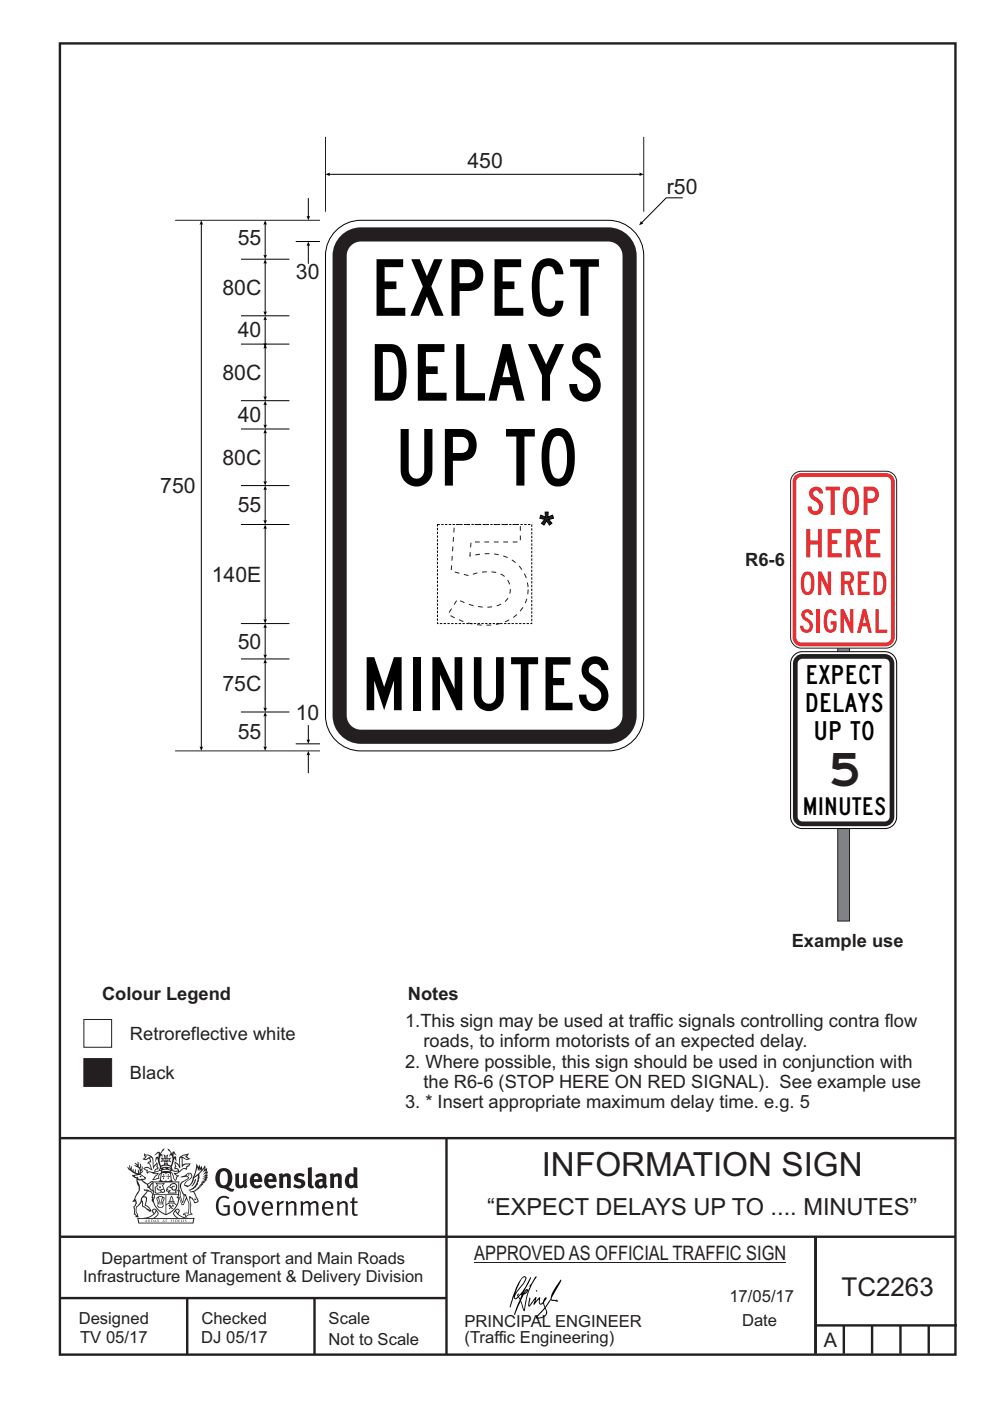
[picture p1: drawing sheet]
<svg xmlns="http://www.w3.org/2000/svg" width="210mm" height="297mm" viewBox="0 0 210 297" stroke-linecap="round" stroke-linejoin="round" font-family="sans-serif">
<g fill="none" stroke="#231f20" stroke-width=".51">
<path d="M12.7 9.2h190v278h-190zM12.7 241.3h189.9M94.7 241.4v45.8M12.7 275.2h82M12.7 262.2h190.1M39.7 275.2v12M66.7 275.2v12M173 262.2v24.8M173 281h30M179 281v6M185 281v6M191 281v6"/>
<path d="M197 281v6"/>
</g>
<path d="M100.6 267.7h66.2" fill="none" stroke="#231f20" stroke-width=".21"/>
<g fill="#231f20">
<path d="M47 248.5a2.55 2.55 0 0 0 0 2.7l.3 .1a.81 .81 0 0 0 1-.9v-.6a1.04 1.04 0 0 0-1.1-1.5zM46.3 248.1a1.82 1.82 0 0 1 2.1-.2 1.82 1.82 0 0 1 .9 1.9 2.29 2.29 0 0 1-.8 1.9l.7 .3h.5l-.2 .6a2.87 2.87 0 0 1-2-.7 2.12 2.12 0 0 1-1.7-3.1z" fill-rule="evenodd"/>
<path d="M49.9 248.9l.8-.2v2a.46 .46 0 0 0 .2 .6 .46 .46 0 0 0 .7-.2v-2.2l.7-.2v2.4l.2 .5-.6 .4-.2-.3a1.02 1.02 0 0 1-1.2 .2 1.02 1.02 0 0 1-.6-1.1z" fill-rule="evenodd"/>
<path d="M54 249.5l-.1 .5h.9a.49 .49 0 0 0-.2-.6 .49 .49 0 0 0-.6 .1zM53.4 249.2a1.34 1.34 0 0 1 1.6-.3 1.34 1.34 0 0 1 .6 1.5v.2h-1.7a.77 .77 0 0 0 .5 .8 .77 .77 0 0 0 .9-.3l.3 .4a1.59 1.59 0 0 1-2.1 .2 1.59 1.59 0 0 1-.4-2z" fill-rule="evenodd"/>
<path d="M57 249.5l-.1 .5h.9a.49 .49 0 0 0-.2-.6 .49 .49 0 0 0-.6 .1zM56.4 249.2a1.34 1.34 0 0 1 1.6-.3 1.34 1.34 0 0 1 .7 1.5v.2h-1.8a.77 .77 0 0 0 .5 .8 .77 .77 0 0 0 .9-.3l.3 .4a1.59 1.59 0 0 1-2 .2 1.59 1.59 0 0 1-.5-2z" fill-rule="evenodd"/>
<path d="M59.1 248.9l.8-.2 .1 .4a.95 .95 0 0 1 1-.3 .95 .95 0 0 1 .7 .8v2.3h-.8v-2.3a.46 .46 0 0 0-.8 .1v2.2h-.9z" fill-rule="evenodd"/>
<path d="M62.5 249.1a1.75 1.75 0 0 1 2.1-.1l-.2 .5-.6-.2a.43 .43 0 0 0-.6 .3l.4 .3a1.04 1.04 0 0 1 1.2 1.2 1.04 1.04 0 0 1-1.4 .9l-1.2-.4 .3-.6 1 .4 .4-.4a.88 .88 0 0 0-1-.5l-.4-.2-.1-.4z" fill-rule="evenodd"/>
<path d="M65.3 247.6l.8-.2 .1 3.8 .2 .2 .2 .5a.88 .88 0 0 1-1-.1 .88 .88 0 0 1-.3-1z" fill-rule="evenodd"/>
<path d="M67.8 250.6a.43 .43 0 0 0-.1 .7 .43 .43 0 0 0 .7-.1v-.7zM66.8 249.2a1.7 1.7 0 0 1 2.4 .1v1.8l.3 .4-.4 .5-.5-.3a1.03 1.03 0 0 1-1.7-.2 1.03 1.03 0 0 1 .8-1.5h.7v-.4a.8 .8 0 0 0-1.2 .1z" fill-rule="evenodd"/>
<path d="M69.9 248.9l.8-.2 .1 .4a.95 .95 0 0 1 1-.3 .95 .95 0 0 1 .7 .8v2.3h-.8v-2.3a.46 .46 0 0 0-.8 .1v2.2h-.8z" fill-rule="evenodd"/>
<path d="M74.3 249.5a1.48 1.48 0 0 0 0 1.7l.4 .1 .3-.2v-1.5l-.3-.2zM75 247.4l.8 .2 .1 4.3h-.7l-.1-.2a1.26 1.26 0 0 1-1.4 0 1.26 1.26 0 0 1-.6-1.3 1.29 1.29 0 0 1 .5-1.3 1.29 1.29 0 0 1 1.4-.2z" fill-rule="evenodd"/>
<path d="M46.4 253.9a1.72 1.72 0 0 1 2.2 0l-.2 .3a1.24 1.24 0 0 0-1.4-.1 1.24 1.24 0 0 0-.7 1.3 1.49 1.49 0 0 0 1.3 2l.7-.2v-1.3h-.9l-.1-.4h1.4v2a1.93 1.93 0 0 1-2.2-.1 1.93 1.93 0 0 1-.7-2.2l.2-.7z" fill-rule="evenodd"/>
<path d="M50.3 255.2a1.65 1.65 0 0 0 .3 2.2 .99 .99 0 0 0 1-1.5 .78 .78 0 0 0-.4-.8 .78 .78 0 0 0-.9 .1zM50 254.9a1.33 1.33 0 0 1 1.6-.1 1.33 1.33 0 0 1 .5 1.5 1.31 1.31 0 0 1-1.3 1.5 1.31 1.31 0 0 1-1.3-1.6l.1-.5z" fill-rule="evenodd"/>
<path d="M52.5 254.7l.4-.1 .9 2.6 .8-2.5h.5l-1.1 3h-.5z" fill-rule="evenodd"/>
<path d="M56.2 255.2l-.2 .7h1.4a.7 .7 0 0 0-.3-.8 .7 .7 0 0 0-.9 .1zM55.9 255a1.22 1.22 0 0 1 1.5-.2 1.22 1.22 0 0 1 .5 1.5h-1.9a.93 .93 0 0 0 .5 1 .93 .93 0 0 0 1.2-.2l.1 .3a1.43 1.43 0 0 1-1.7 .1 1.43 1.43 0 0 1-.6-1.7z" fill-rule="evenodd"/>
<path d="M58.7 254.8l.4-.2 .1 .5 .4-.3 .6-.2-.2 .6a.66 .66 0 0 0-.8 .6v1.9h-.4z" fill-rule="evenodd"/>
<path d="M60.6 254.8l.4-.2 .1 .5a.94 .94 0 0 1 1-.4 .94 .94 0 0 1 .8 .7v2.3h-.5l-.1-2.5a.81 .81 0 0 0-1.2 .3v2.2h-.4z" fill-rule="evenodd"/>
<path d="M63.7 254.7l.5-.1 .1 .5 .4-.3a.78 .78 0 0 1 1.1 .3 .9 .9 0 0 1 1-.5 .9 .9 0 0 1 .7 .8v2.3h-.4l-.1-2.5a.67 .67 0 0 0-1.1 .3v2.2h-.5v-2.4l-.4-.2-.7 .4v2.2h-.5z" fill-rule="evenodd"/>
<path d="M69 255.2l-.2 .7h1.4a.7 .7 0 0 0-.3-.8 .7 .7 0 0 0-.9 .1zM68.7 255a1.22 1.22 0 0 1 1.5-.2 1.22 1.22 0 0 1 .5 1.5h-1.9a.93 .93 0 0 0 .5 1 .93 .93 0 0 0 1.2-.2l.1 .3a1.44 1.44 0 0 1-1.7 .1 1.44 1.44 0 0 1-.6-1.7z" fill-rule="evenodd"/>
<path d="M71.4 254.8l.5-.2 .1 .5a.94 .94 0 0 1 1-.4 .94 .94 0 0 1 .7 .7v2.3h-.4l-.1-2.5a.81 .81 0 0 0-1.2 .3v2.2h-.5z" fill-rule="evenodd"/>
<path d="M74.7 254l.5-.2v.9h.7l-.1 .4h-.7l.1 2.2 .1 .1h.5l.1 .3a.75 .75 0 0 1-1.2-.6v-2h-.4v-.4h.4z" fill-rule="evenodd"/>
<path d="M30.8 244.9l1.1 .3-.9 .5h-.4l.5-.5zM31.8 245.5l.2-.1a2.44 2.44 0 0 1 .4 2l.1 .4 .7-1-.1 .6 .3 .3a.57 .57 0 0 0-.6 .8l-1-.2-.5 .2 .1-.5-.7-.2 .6-.2 1 .5 .1-.1-.6-1.3-.2-.1 .5-.1zM30.7 244.5l-.2 .4 .3 .4-.6 .4a1.04 1.04 0 0 0 1.4-.1l.2 .7h-.4l-.2 .4a.94 .94 0 0 1 .9 1.1l-.2-.1a1.16 1.16 0 0 0-1.5-.1l.3 .4 .4 .2 .1 .5 .2 .2v-.2a.94 .94 0 0 1 1.1 .2h.9l-1.2 1.2a1.13 1.13 0 0 0 1.2-.2l.4-.1-.1-.4 .5-.7a.83 .83 0 0 0-.6 1.1l-.3-.1-.7 .3 1.1-1.4-.5 .2-.5-.1 1.3-.5-.2-.2-.8 .4v-.3l.2-.2 .3 .1 .1-.3-.2-.4v-.6l-.2-.3-.6 .9v-.7a1.42 1.42 0 0 0-1.7-1.8z" fill-rule="evenodd"/>
<path d="M38.5 245.3l.5-.3 .7-.1-.6 .3 .8 .5h-.3zM38.3 245.5h.2l.1 2a1.69 1.69 0 0 1 1.5-.7l-.7 .5 .1 .5a1.1 1.1 0 0 0-1.5 .6l-.1-.5-.2-.2h-.5l.2-.4-.2-.7a1.42 1.42 0 0 1 .8 1.1l.2-.1zM37.1 246.2l.1 1-.2 .3v.5l.6-.1 .1 .2a.96 .96 0 0 1-1.1-.1l-.1 .1a1.06 1.06 0 0 0 1.3 .2v.1a.72 .72 0 0 1-1 .2l.3 .5 .6 .3-.4 .1-.1 .7-.3-.4-.3-1.1-.4-.4 .4 .9a1.54 1.54 0 0 0 .6 1.2l.2-.3a.58 .58 0 0 1 .5-.7l.1-.2h-.3l-.4-.3 .9-.5a.93 .93 0 0 1 1.1-.5l.1 .2 .2-.1 .1-.5a.99 .99 0 0 0 .7-.9l-1.3 .1-.4 .3v-1.5l.9 .4 .8-.3h-.3l-.5-.4 .4-.7-.7 .2a1.46 1.46 0 0 0-1.3 2.1v.4l-.2-.4z" fill-rule="evenodd"/>
<path d="M35.6 248.9l.2 .1-.1 .4h.3l-.3 .1v.5l-.1-.6h-.3l.3-.1z" fill-rule="evenodd"/>
<path d="M34.6 248.9l.2 .1-.1 .3 .4 .1h-.4v.6l-.1-.5-.3-.1h.3z" fill-rule="evenodd"/>
<path d="M34.3 248.8a.57 .57 0 0 1 .9 .2 .57 .57 0 0 1 .9-.2l.2 1.4-.2 .1a.57 .57 0 0 1-.9-.1 .69 .69 0 0 1-1.1 0zM34.2 248.1l-.3 2.1-.2 .4h2.9l-.1-.4-.3-2.1h-.2v.3l-.8-.1-.9 .1 .1-.3z" fill-rule="evenodd"/>
<path d="M34.2 252.4a.3 .3 0 0 0 .6 0 .3 .3 0 0 0-.6 0zM33.3 251l.3 .3-.3 .3a.79 .79 0 0 0 0 1.3l.8-.2-.1-.3a.55 .55 0 0 1-.7-.6h.1l.1 .3 .4 .1 .8-.2-.4-.7 .4-.3-.7 .1zM33 250.7l1.1 .2 .9-.2-.4 .7 .4 1.1a.56 .56 0 0 1-.8 .3l-.2 .1a.73 .73 0 0 1-.9 .1 .73 .73 0 0 1-.3-.9v-.4l.5-.4z" fill-rule="evenodd"/>
<path d="M35.6 251.9l.7-.5a.58 .58 0 0 1 1-.1 .58 .58 0 0 1-.5 .9l-.2-.3a.43 .43 0 0 1 .6-.3v-.1a.57 .57 0 0 0-.8 .2l-.2-.1-.3 .2 .4 .1a.55 .55 0 0 0 .9 .5v.5h-1.3l.3-.4-.1-.2-.6 .1 .2-.2-.2-.1zM35.4 251.8l-.1 .2a.39 .39 0 0 0 .2 .7l.3-.1-.2 .5h1.9l-.1-.8a.86 .86 0 0 0-.1-1.4 .86 .86 0 0 0-1.3 .4z" fill-rule="evenodd"/>
<path d="M36 254.8h.8v.2h-.8zM36.4 253.8l.2 .8h-.4zM36.4 253.5l-.3 .5-.1 .6h-.2v.4l-.7 .4 .1 .2a1.48 1.48 0 0 1 2.2 .1l.2-.1-.6-.5v-.5h-.2l-.1-.6z" fill-rule="evenodd"/>
<path d="M35.8 255.4l.3 .1 .2 .3 .3-.2-.2-.2a.38 .38 0 0 1 .4 .5l-.1-.2-.3 .3 .3 .2-.3 .2-.1-.3-.4 .3-.1-.2 .4-.3-.2-.1-.1 .1z" fill-rule="evenodd"/>
<path d="M34.5 254h.2v.2l-.3 .6h-.1zM33.6 255.3h.9v.2a.55 .55 0 0 1-.8 .4v-.2h-.2zM33.4 254h.2l.2 .8h-.2zM33.6 255h.8l.1 .1-.8 .1zM33.8 253.7h.5l-.2 1.1h-.2zM33.3 253.8l-.1 .3 .3 1.2a.48 .48 0 0 0-.1 .5 .48 .48 0 0 0 .4 .3l.6-.1a.49 .49 0 0 0 .2-.7l.3-1.2-.1-.3a1.42 1.42 0 0 0-1.5 0z" fill-rule="evenodd"/>
<path d="M33.6 251.6h.5l.1 .3h-.4z" fill-rule="evenodd"/>
<path d="M41.3 250.1l.3-.2-.2 .9-.6 .7h-.2l.5-.7z" fill-rule="evenodd"/>
<path d="M39.7 249l.3-.2 .5 .2a.88 .88 0 0 1-.6 1.1 1.22 1.22 0 0 0-.8 1.3l.5 .2a.72 .72 0 0 0 .9-.4l.5-.8 .2-.6 .8-.6v.3a2.85 2.85 0 0 1-2 2.8l.1 .1a2.13 2.13 0 0 0 1.9-1.5l-.1-.2a2.01 2.01 0 0 0 .3-1.8l1.2-1.3-.4 1 .7-.5-.7 1 .8-.4-.8 .8 .7-.1-.9 .5 .8-.1-.8 .4h.7l-.8 .3 .3 .2h-.4l.2 .4-.4-.1 .2 .3h-.4l.1 .3h-.1a2.16 2.16 0 0 1-2 1l.1 .2h.4a.76 .76 0 0 1 .7 .7l.5 1.2-.6 .2a1.45 1.45 0 0 0-1.2-1.3l.3 1.8-.1 1.9 .4 .2a1.07 1.07 0 0 0-1.2 .4v-.3l-.5-.2a.87 .87 0 0 1 1-.1l.1-.7a4.4 4.4 0 0 0-.6-3.1l-.1-.3h-.2a2.16 2.16 0 0 1-.7-2.2l.3-.3 1.2-.8a.55 .55 0 0 0-.4-.7zM37.8 252.4a.76 .76 0 0 1 .3 1.1l.6 1.6 .4-1.7 .2 .1a.61 .61 0 0 1-.1 .9l-.3 .9h-.2l-.7-1.6-.3 .1a1.18 1.18 0 0 0 .1-1.4zM41.8 247.5l.2 .8 .3-.6v.6l.3-.5a1.9 1.9 0 0 1-1.1 1.4l-.3 .3zM38.2 249.6l1.4-.1 .2 .1v.3l-.5 .3a1.26 1.26 0 0 0-1 1.9l.2 .7a1.84 1.84 0 0 1 .2 2l-.4-1.3a.96 .96 0 0 0-.4-1.3l-.4 .3a.78 .78 0 0 1-.1 1.3l.2 .2h.4l.4 1.1a.38 .38 0 0 0 .2 .4 .38 .38 0 0 0 .4-.1l.6-1.2a2.94 2.94 0 0 1 .3 2.5v.5l-.8-.1-.3 .4v.2l.4-.1 .1 .4 .2 .1a1.02 1.02 0 0 1 1.3-.5l-.1-.4-.3-.1 .2-1.7-.3-1.4 .1 .1a1.14 1.14 0 0 1 .7 .9 .63 .63 0 0 0 .9-.2 .63 .63 0 0 0-.2-.8l-.6-1.3 .9-.6 .2-.3 .2-.1v-.2h.3l-.1-.3h.4l-.1-.3 .5-.1-.2-.2 .5-.4 .1-.2-.3 .1 .5-.6-.3 .1 .3-.6-.4 .1 .4-.5v-.3l-.3 .2 .1-.6v-.3l-.4 .3-.1-.8-.5 .8-.2-.7-.2 .5-.3-.8-.1 .6-.5-.8-.1 1.4-.7 1.9a1.81 1.81 0 0 1-.9 1.4l-.6-.2a1.75 1.75 0 0 1 1.1-1.2 .75 .75 0 0 0 .1-1.3 .75 .75 0 0 0-1.2 .5z" fill-rule="evenodd"/>
<path d="M41.2 254.2l.3-.1 .1 .3h-.4z" fill-rule="evenodd"/>
<path d="M29.4 258.4h11.6l-.2 .8h-11.3zM31.3 258.2l.5-.1a2.48 2.48 0 0 0 1.4-1.3l.2 .6-.5 .5-.4 .3zM32.5 256.6l.3-.2 .2 .2-.3 .6zM37.2 256.8a2.65 2.65 0 0 0 1.8 1.4h-1.1l-.5-.3-.5-.5zM37.4 256.6l.2-.2 .3 .2-.3 .6zM29.2 258.2l.1 1.2h11.7l.3-1.1-.2-.1a4.1 4.1 0 0 1-3.3-.9l.3-.4-.1-.5a1.06 1.06 0 0 0-1.3 .9l.2 .4 .6 .5h-4.7l.3-.1a.84 .84 0 0 0 .6-.7 .84 .84 0 0 0-.5-.9l-.3-.2-.5 .1-.1 .5 .3 .4a4.2 4.2 0 0 1-3.4 .9z" fill-rule="evenodd"/>
<path d="M31 258.7l.1 .2h-.2zM31 258.6l-.3 .5 .4-.1 .2 .1z" fill-rule="evenodd"/>
<path d="M31.3 258.6h.2v.4a.25 .25 0 0 0 .3-.1 .25 .25 0 0 0-.1-.3h.1a.29 .29 0 0 1 0 .4 .29 .29 0 0 1-.4 0 .29 .29 0 0 1 0-.4z" fill-rule="evenodd"/>
<path d="M32.2 258.6a.22 .22 0 0 1 .3 .2 .22 .22 0 0 1-.3 .2zM32 258.6v.5a.33 .33 0 0 0 .5-.1 .33 .33 0 0 0 0-.4 .33 .33 0 0 0-.5 0z" fill-rule="evenodd"/>
<path d="M32.9 258.7l.1 .2h-.2zM32.9 258.6l-.2 .5 .3-.1 .2 .1z" fill-rule="evenodd"/>
<path d="M33.3 258.6h.2v.2l.3-.2-.2 .2 .2 .3-.3-.2-.1 .2h-.1l.2-.3z" fill-rule="evenodd"/>
<path d="M34.7 258.7l.1 .2h-.2zM34.7 258.6l-.3 .5 .4-.1 .2 .1z" fill-rule="evenodd"/>
<path d="M35 258.6h.4h-.1v.5h-.2l.1-.5z" fill-rule="evenodd"/>
<path d="M36.2 258.6h.3h-.2v.2h.2h-.2l.1 .3h-.2z" fill-rule="evenodd"/>
<path d="M36.7 258.6h.2v.5h-.2z" fill-rule="evenodd"/>
<path d="M37.3 258.6a.22 .22 0 0 1 .3 .2 .22 .22 0 0 1-.3 .2zM37.1 258.6v.5a.33 .33 0 0 0 .5-.1 .33 .33 0 0 0 0-.4 .33 .33 0 0 0-.5 0z" fill-rule="evenodd"/>
<path d="M37.8 258.6h.3h-.1v.2h.1h-.1v.2l.1 .1h-.3z" fill-rule="evenodd"/>
<path d="M38.3 258.6h.3l-.1 .4 .2 .1h-.4z" fill-rule="evenodd"/>
<path d="M38.9 258.6h.2v.5h-.2z" fill-rule="evenodd"/>
<path d="M39.3 258.6h.2l-.2 .1 .2 .2-.1 .2h-.1v-.2l.2 .1z" fill-rule="evenodd"/>
<path d="M34.2 247.4a1.51 1.51 0 0 1 2 .2 2.67 2.67 0 0 0-2.1 0zM35.7 247.6l.4 .2 .1 .2-.4-.1zM34.6 247.7l.4-.1 .2 .2h-.4zM34 247.9l.3 .1-.3 .1zM34.9 246.9l.3-.2 .2 .2zM34.9 245.7h.2v.4h-.2zM35 245.1l.2 .2 .2-.2-.1 .4h-.2zM35.1 246.3h.2l.1 .4-.2-.2-.2 .2zM35.3 245.7h.2v.4h-.2zM34.4 245.7l.3 .1v.2l-.3 .1 .2-.2zM35.7 245.8l.3-.1-.2 .2 .2 .2-.4-.1zM32.7 244.9l1-.5-.1 1-.2-.1-.4 .1-.2 1.1 .5-1 .2 .9a1.84 1.84 0 0 1 .3 1.7l.4 .1a2.48 2.48 0 0 1 2.2 .1l.2-.3-.2-.7 .7-1.7 .4 .6-.2-1-.2-.1-.2 .3v-.9l.6 .4-.6-.7h-.3l-.1 .4-.5-.8-.5-.3 .2 .4 .5 .6-.4 .7 .4-.3a2.06 2.06 0 0 1 0 2.2l-.6-.2-.1-.6 .1-.1 .8 .2-.4-.5 .4-.5-.7 .2-.2-.2 .2-.7-.5 .4-.5-.4 .2 .7-.2 .2-.7-.2 .4 .5-.4 .5 .7-.2 .2 .1-.2 .6-.5 .2a2.02 2.02 0 0 1 0-2.2l.3 .5-.1-.6-.3-.1 .8-1.2-.5 .3-.4 .7-.2-.3a.8 .8 0 0 0-.8 .5z" fill-rule="evenodd"/>
<path d="M29.2 250.1l.3 .2a.61 .61 0 0 1 .8 .3l.3 .2a.8 .8 0 0 1 .6 1l.4 .1 .5 .6a1 1 0 0 1 .5 1l-.1 .7v-.5h-.1a.96 .96 0 0 0-.8-1.3l-.3-.2h-.6l-.1-.1-.2 .1 .2 .3h.5l-1.1 1.4-.2 .9-.4 .6a1.33 1.33 0 0 0-.5 1.8l.2 .5a1.26 1.26 0 0 1-.5-1.4l-.1-.4a1.56 1.56 0 0 0 .4-1.7l-.3 .2 .2-.5a3.2 3.2 0 0 0 .7-3zM30.4 253.9h.4a2.06 2.06 0 0 1-.1 1.6l.7 .5 .4 .5-.6-.2-.8-.6-.1-.9a.51 .51 0 0 1 .1-.9zM28.6 249.3a1.52 1.52 0 0 1 2.1 .6l-1.1 .1-.2-.1-.2-.4-.4 .1zM27.5 247v.8l-.3-.4-.2 .1a3.1 3.1 0 0 0 2 1.5l-1 .1 .5 .6 .5 .1v1.1a1.84 1.84 0 0 1-.2 2.5l-.4 .9-.4 .4 .3 .1 .4-.1 .1 .4-.2 .5-.3 .2 .1 1.8 .2-.1 .2 .6h.2l.4-.1-.1-.5a1.3 1.3 0 0 1-.1-1.6l.8-1.1 .2 1.1 .6 .2 .4 .6 .2-.2 .2 .4 .5-.1a1.85 1.85 0 0 0-1.2-1.3l.1-.3a1.39 1.39 0 0 0 0-1.5h-.5l.5-.6a.66 .66 0 0 1 .9-.4 .66 .66 0 0 1 .3 .9l-.1 .4h.2v.1l-.2 .3 .2 .5 .2-.3a2.24 2.24 0 0 0 .1-2.2 .73 .73 0 0 1-.7-.6 .73 .73 0 0 1 .5-.8l.1-.2a.94 .94 0 0 0-.9 .8 .48 .48 0 0 1-.1-.5 .48 .48 0 0 1 .5-.3l.5-.3a.51 .51 0 0 0-.8 .2l-.5 .3-1-.8 .6-.1 .1-.5-1.1-.7 .5-.4v-.4l-.5 .5 .1-.2a.69 .69 0 0 0 .2-1.1v.5l-.3 .2 .1-1.1-.3-.2 .1 .6-.1 .2-.4-1.2v.6l-.7-.3 .6 .6-.6-.2 .2 .3a1 1 0 0 1 .8 1.5l-.2-.8v.8l-.5-.2-.1-.7-.2 .6-.2-.1v-.6l-.2 .4-.2-.2 .1-.7-.2 .5z" fill-rule="evenodd"/>
<path d="M29.5 249.5l.3-.2 .3 .3z" fill-rule="evenodd"/>
<path d="M32.4 250.5h5.6v2l-.2-.1v-1.7h-5.2v2.5h5.2v-.8l.1 .2-.1 1.1v-.3h-2.5v4a4.1 4.1 0 0 0 2.6-3.6l.1-.1a4 4 0 0 1-2.8 3.9 4.2 4.2 0 0 1-2.8-4.7l.1 1.3 .1-.1a3.8 3.8 0 0 0 2.5 3.3v-4h-2.5l-.2-.9z" fill-rule="evenodd"/>
<circle cx="40" cy="249.1" r=".17"/>
</g>
<path d="M17.8 216.2h5.9v5.8h-5.9z" fill-rule="evenodd" fill="#fff" stroke="#231f20" stroke-width=".21"/>
<path d="M17.8 224.4h5.9v5.9h-5.9z" fill-rule="evenodd" fill="#231f20" stroke="#231f20" stroke-width=".21"/>
<g fill="#000">
<path d="M111.6 273.7l.2-.2-.5 .7zM110.4 274.5l.2 .1-.3 .8-.2-.5zM110.9 270.9h.5a9.3 9.3 0 0 1-2 3.1l-.1 .3 1-2.5zM110.6 271a14.7 14.7 0 0 0-2.2 4.9l-.3 1.2 .1 .1 .8-2.3a.42 .42 0 0 0 .2 .6 .42 .42 0 0 0 .6-.3l.2-.1 .2 .5-1.1 3.2h.2l1.1-2.9 .6 1.9 .2 .2 .2-.5a13.5 13.5 0 0 1 2-6.2l.4-.5-.1-.2-1.6 2.1 .4-.1a14.9 14.9 0 0 0-1.3 5.1l-.4-1.1a1.39 1.39 0 0 1 .2-1.9l.1-.2a.92 .92 0 0 0 .8-1.2 .75 .75 0 0 0-.8 .7l-.1 .2 1.6-3.4h-.1l-.4 .7a10.5 10.5 0 0 1-2.2 3.3l.2-.5a.32 .32 0 0 0-.4 .2 .32 .32 0 0 0 .1 .4l-.5 .4a3.2 3.2 0 0 1 1.1-2.3l.5-.6a2.49 2.49 0 0 0 .7-1.6l-.4-.2z" fill-rule="evenodd"/>
<path d="M113.7 273.6l.3 .2h-.3z" fill-rule="evenodd"/>
<path d="M115.6 277.5a1.15 1.15 0 0 1 .1 1.3 1.15 1.15 0 0 1-1.2 .5l-.6 .1zM112.2 275.2l-.2 1.6 .2 .2 1.2-1.5-.2 1.1 1.1-1.1a.94 .94 0 0 0 .4 1.1l.5-.3 .3 .9-1.2 1.3a.98 .98 0 0 0-.5 1 1.9 1.9 0 0 0 2.3-1.3l-.1-.2a1.02 1.02 0 0 1 .2-1.4l.6-1 1.5 .3-.2-.4v.2l-1.1-.1v-.3l2-3.6 .1-.2-.2-.2-1.7 2.8a6.6 6.6 0 0 1-1.6 2.9l-.1-.2a1.01 1.01 0 0 1 .4-1.4l.1-.2-.3-.1-.4 .4-.1 .5-.6 .4-.1-.4 .1-.9-.2-.1-.9 1 .3-1h-.2l-1.4 1.8 .3-1.5v-.1z" fill-rule="evenodd"/>
</g>
<path d="M177.7 115.4h2.5v79.9h-2.5z" fill-rule="evenodd" fill="#808285" stroke="#231f20" stroke-width=".21"/>
<path d="M168.3 100.6l1-.6 .6-.1h18a2.24 2.24 0 0 1 2.3 2.3v33a2.33 2.33 0 0 1-2.3 2.2h-18a2.35 2.35 0 0 1-2.2-2.2v-33l.1-.6z" fill-rule="evenodd" fill="#fff"/>
<path d="M168.3 100.6l1-.6 .6-.1h18a2.24 2.24 0 0 1 2.3 2.3v33a2.33 2.33 0 0 1-2.3 2.2h-18a2.35 2.35 0 0 1-2.2-2.2v-33l.1-.6z" fill="none" stroke="#231f20" stroke-width=".21"/>
<path d="M168.6 100.9l.8-.5 .5-.1h18a1.82 1.82 0 0 1 1.9 1.9v33a1.95 1.95 0 0 1-1.9 1.8h-18a1.95 1.95 0 0 1-1.8-1.8v-33l.1-.5z" fill-rule="evenodd" fill="#ed2d30"/>
<path d="M169.3 101.3l.6-.2h18a1.03 1.03 0 0 1 1.1 1.1v33a1.15 1.15 0 0 1-1.1 1h-18a1.15 1.15 0 0 1-1-1v-33z" fill-rule="evenodd" fill="#fff"/>
<g fill="#ed2d30">
<path d="M170.2 129.6a1.25 1.25 0 0 1 1.4-.4 1.25 1.25 0 0 1 .8 1.2h-.6a.56 .56 0 0 0-.9-.5 .56 .56 0 0 0 .1 1 1.8 1.8 0 0 1 1 3 1.4 1.4 0 0 1-1.6 .1 1.4 1.4 0 0 1-.7-1.3h.7a.69 .69 0 0 0 .8 .8 .69 .69 0 0 0 .5-1l-.4-.6a1.58 1.58 0 0 1-1.1-2.3z" fill-rule="evenodd"/>
<path d="M175.2 129.6a1.29 1.29 0 0 1 1.4-.3 1.29 1.29 0 0 1 .8 1.1h-.7a.53 .53 0 0 0-.6-.5 1.53 1.53 0 0 0-.7 1.9v.4a.96 .96 0 0 0 1 1.2l.3-.4v-.6h-.5v-.7h1.2a2.03 2.03 0 0 1-.8 2.4 1.54 1.54 0 0 1-1.9-1.8l.1-1.6z" fill-rule="evenodd"/>
<path d="M178.3 129.2h.7l1.3 2.9v-2.9h.7v5h-.5l-1.5-3.3v3.3h-.7z" fill-rule="evenodd"/>
<path d="M183.3 130.7l-.3 1.4h.7zM183 129.2h.7l1.2 5h-.7l-.3-1.4h-1l-.4 1.4h-.7z" fill-rule="evenodd"/>
<path d="M185.7 129.2h.7v4.3h1.8v.7h-2.5z" fill-rule="evenodd"/>
<path d="M171 112.2h.9v2.4h1.6v-2.4h.8v6h-.8v-2.8h-1.6v2.8h-.9z" fill-rule="evenodd"/>
<path d="M175.5 112.2h2.9v.9h-2v1.4h1.2v.8h-1.2v2h2.1v.9h-3z" fill-rule="evenodd"/>
<path d="M179.5 112.2h1.9a1.66 1.66 0 0 1 1.4 1.4 1.66 1.66 0 0 1-.9 1.7l.9 2.9h-.9l-.8-2.8h-.7v2.8h-.9zM180.4 113.1v1.5h1a.82 .82 0 0 0 .5-.8 .82 .82 0 0 0-.5-.7z" fill-rule="evenodd"/>
<path d="M183.7 112.2h2.9v.9h-2v1.4h1.2v.8h-1.2v2h2.1v.9h-3z" fill-rule="evenodd"/>
<path d="M171.9 103.7a1.49 1.49 0 0 1 1.7-.5 1.49 1.49 0 0 1 1 1.4h-.8a.67 .67 0 0 0-1.1-.5 .67 .67 0 0 0 .2 1.2 2.23 2.23 0 0 1 1.3 3.4 1.67 1.67 0 0 1-1.9 .4 1.67 1.67 0 0 1-1-1.7h.8a.82 .82 0 0 0 1 1 .82 .82 0 0 0 .6-1.3 2.19 2.19 0 0 0-1.4-1.2 1.54 1.54 0 0 1-.4-2.2z" fill-rule="evenodd"/>
<path d="M175.1 103.2h3v.8h-1.1v5.2h-.8v-5.2h-1.1z" fill-rule="evenodd"/>
<path d="M179.5 103.5a1.62 1.62 0 0 1 1.7-.1 1.62 1.62 0 0 1 .9 1.5l.1 1.3a2.73 2.73 0 0 1-1.2 2.9 1.64 1.64 0 0 1-2.2-1.6l-.1-1.3a3.8 3.8 0 0 1 .8-2.7zM179.9 104.3a5.4 5.4 0 0 0 0 3.8 .7 .7 0 0 0 .8 .3 .7 .7 0 0 0 .5-.7l.2-2.1a1.5 1.5 0 0 0-.9-1.6z" fill-rule="evenodd"/>
<path d="M183.2 103.2h1.7a1.79 1.79 0 0 1 1.5 2.2 1.79 1.79 0 0 1-2.4 1.2v2.6h-.8zM184 104v1.7h1.1a.91 .91 0 0 0 .5-.8 .91 .91 0 0 0-.6-.9z" fill-rule="evenodd"/>
<path d="M170.4 121.5a1.32 1.32 0 0 1 1.4-.2 1.32 1.32 0 0 1 .8 1.1l.1 1.3a2.57 2.57 0 0 1-.9 2.4 1.5 1.5 0 0 1-1.9-1.8l-.1-.6a3.2 3.2 0 0 1 .6-2.2zM171 121.9a3.7 3.7 0 0 0 0 3.5l.3 .1a1.06 1.06 0 0 0 .7-1.3v-.5a2.31 2.31 0 0 0-.4-1.8z" fill-rule="evenodd"/>
<path d="M173.5 121.2h.7l1.4 2.9v-2.9h.7v5h-.6l-1.5-3.3v3.3h-.7z" fill-rule="evenodd"/>
<path d="M178.4 121.2h1.6a1.39 1.39 0 0 1 1.1 1.1 1.39 1.39 0 0 1-.7 1.5l.8 2.4h-.8l-.7-2.4h-.6v2.4h-.7zM179.1 121.9v1.3h.9a.69 .69 0 0 0 .4-.7 .69 .69 0 0 0-.4-.6z" fill-rule="evenodd"/>
<path d="M181.9 121.2h2.5v.7h-1.7v1.2h1v.7h-1v1.7h1.7v.7h-2.5z" fill-rule="evenodd"/>
<path d="M185.3 121.2h1.2a1.95 1.95 0 0 1 1.5 2.3v.5a1.86 1.86 0 0 1-1.5 2.2h-1.2zM186 121.9v3.6a.92 .92 0 0 0 1.2-1l.1-1a1.22 1.22 0 0 0-1.3-1.6z" fill-rule="evenodd"/>
</g>
<path d="M173.2 129.2h.8v5h-.8z" fill="#ed2d30"/>
<path d="M168.2 139.1a2.5 2.5 0 0 1 2-.9h17.5a2.51 2.51 0 0 1 2.5 2.5v32.5a2.51 2.51 0 0 1-2.5 2.5h-17.5a2.51 2.51 0 0 1-2.5-2.5v-32.5l.1-.6z" fill-rule="evenodd" fill="#fff" stroke="#010202" stroke-width=".21"/>
<path d="M168.8 139.3l.9-.6h.5h17.5a2.01 2.01 0 0 1 2 2v32.5a2.01 2.01 0 0 1-2 2h-17.5a2.01 2.01 0 0 1-2-2v-32.5l.1-.6z" fill-rule="evenodd" fill="#231f20"/>
<path d="M169.5 140l.7-.3h17.5a1.01 1.01 0 0 1 1 1v32.5a1.01 1.01 0 0 1-1 1h-17.5a1.01 1.01 0 0 1-1-1v-32.5z" fill-rule="evenodd" fill="#fff"/>
<path d="M70.9 49.3a7.5 7.5 0 0 1 5.6-2.6h52.5a7.5 7.5 0 0 1 7.5 7.5v97.5a7.5 7.5 0 0 1-7.5 7.5h-52.5a7.5 7.5 0 0 1-7.5-7.5v-97.5a7.5 7.5 0 0 1 1.9-4.9z" fill-rule="evenodd" fill="#fff" stroke="#010202" stroke-width=".21"/>
<path d="M72.3 50a6 6 0 0 1 4.2-1.8h52.5a6 6 0 0 1 6 6v97.5a6 6 0 0 1-6 6h-52.5a6 6 0 0 1-6-6v-97.5a6 6 0 0 1 1.8-4.2z" fill-rule="evenodd" fill="#231f20"/>
<path d="M74.7 51.9l1.2-.6 .6-.1h52.5a3 3 0 0 1 3 3v97.5a3 3 0 0 1-3 3h-52.5a3 3 0 0 1-3-3v-97.5a3 3 0 0 1 1.2-2.3z" fill-rule="evenodd" fill="#fff"/>
<path d="M136.5 29v15.9" fill="none" stroke="#231f20" stroke-width=".21"/>
<path d="M69.6 37h66.3" fill="none" stroke="#010202" stroke-width=".21"/>
<g fill="#010202">
<path d="M69 37l1-.4v.7z" fill-rule="evenodd"/>
<path d="M135.6 36.6l.9 .4-.9 .3z" fill-rule="evenodd"/>
</g>
<path d="M144.8 41.9h-3.5l-5.3 5.4" fill="none" stroke="#010202" stroke-width=".21"/>
<path d="M136 46.8l.5 .6-.9 .4z" fill-rule="evenodd" fill="#010202"/>
<path d="M69 29v15.9M37.1 46.7h30.8M37.1 159.2h30.8" fill="none" stroke="#231f20" stroke-width=".21"/>
<path d="M92.8 111.2h20v21h-20z" fill="none" stroke="#010202" stroke-width=".21" stroke-dasharray=".5 .3" stroke-linecap="butt"/>
<path d="M56.2 132.8v6.3M51.1 151h10.3" fill="none" stroke="#010202" stroke-width=".21"/>
<g fill="#010202">
<path d="M55.9 138.8h.7l-.4 .9z" fill-rule="evenodd"/>
<path d="M56.2 132.2l.4 1h-.7z" fill-rule="evenodd"/>
</g>
<path d="M65.4 153.7v3.4" fill="none" stroke="#010202" stroke-width=".21"/>
<path d="M65 156.8h.8l-.4 .9z" fill-rule="evenodd" fill="#010202"/>
<path d="M56.2 140.3v10.1" fill="none" stroke="#010202" stroke-width=".21"/>
<g fill="#010202">
<path d="M56.2 139.7l.4 1h-.7z" fill-rule="evenodd"/>
<path d="M55.9 150h.7l-.4 1z" fill-rule="evenodd"/>
</g>
<path d="M62.7 157.7h5.2M65.4 159.8v4.1" fill="none" stroke="#010202" stroke-width=".21"/>
<path d="M65.4 159.2l.4 1h-.8z" fill-rule="evenodd" fill="#010202"/>
<path d="M65.4 42v4.1" fill="none" stroke="#010202" stroke-width=".21"/>
<path d="M65 45.8h.8l-.4 .9z" fill-rule="evenodd" fill="#010202"/>
<path d="M62.7 51.2h5.2M65.4 51.8v4.1" fill="none" stroke="#010202" stroke-width=".21"/>
<path d="M65.4 51.2l.4 1h-.8z" fill-rule="evenodd" fill="#010202"/>
<path d="M42.7 47.3v111.3" fill="none" stroke="#010202" stroke-width=".21"/>
<g fill="#010202">
<path d="M42.7 46.7l.4 1h-.8z" fill-rule="evenodd"/>
<path d="M42.3 158.3h.8l-.4 .9z" fill-rule="evenodd"/>
</g>
<path d="M56.2 103.6v7" fill="none" stroke="#010202" stroke-width=".21"/>
<g fill="#010202">
<path d="M55.9 110.3h.7l-.4 .9z" fill-rule="evenodd"/>
<path d="M56.2 103l.4 .9h-.7z" fill-rule="evenodd"/>
</g>
<path d="M51.1 55h10.3M56.2 55.6v10.8" fill="none" stroke="#010202" stroke-width=".21"/>
<g fill="#010202">
<path d="M56.2 55l.4 .9h-.7z" fill-rule="evenodd"/>
<path d="M55.9 66h.7l-.4 1z" fill-rule="evenodd"/>
</g>
<path d="M51.1 67h10.3M56.2 67.6v5.5" fill="none" stroke="#010202" stroke-width=".21"/>
<g fill="#010202">
<path d="M55.9 72.8h.7l-.4 .9z" fill-rule="evenodd"/>
<path d="M56.2 67l.4 .9h-.7z" fill-rule="evenodd"/>
</g>
<path d="M51.1 73h10.3M51.1 91h10.3M56.2 91.6v10.7" fill="none" stroke="#010202" stroke-width=".21"/>
<g fill="#010202">
<path d="M56.2 91l.4 .9h-.7z" fill-rule="evenodd"/>
<path d="M55.9 102h.7l-.4 1z" fill-rule="evenodd"/>
</g>
<path d="M56.2 73.6v10.7" fill="none" stroke="#010202" stroke-width=".21"/>
<g fill="#010202">
<path d="M56.2 73l.4 .9h-.7z" fill-rule="evenodd"/>
<path d="M55.9 84h.7l-.4 1z" fill-rule="evenodd"/>
</g>
<path d="M51.1 85h10.3M56.2 85.6v4.7" fill="none" stroke="#010202" stroke-width=".21"/>
<g fill="#010202">
<path d="M55.9 90h.7l-.4 1z" fill-rule="evenodd"/>
<path d="M56.2 85l.4 .9h-.7z" fill-rule="evenodd"/>
</g>
<path d="M56.2 47.3v7.1M51.1 103h10.3" fill="none" stroke="#010202" stroke-width=".21"/>
<g fill="#010202">
<path d="M56.2 46.7l.4 1h-.7z" fill-rule="evenodd"/>
<path d="M55.9 54h.7l-.4 1z" fill-rule="evenodd"/>
</g>
<path d="M51.1 111.2h10.3M51.1 132.2h10.3M56.2 151.6v7" fill="none" stroke="#010202" stroke-width=".21"/>
<g fill="#010202">
<path d="M56.2 151l.4 .9h-.7z" fill-rule="evenodd"/>
<path d="M55.9 158.3h.7l-.4 .9z" fill-rule="evenodd"/>
</g>
<path d="M56.2 111.8v19.8M51.1 139.7h10.3" fill="none" stroke="#010202" stroke-width=".21"/>
<g fill="#010202">
<path d="M55.9 131.3h.7l-.4 .9z" fill-rule="evenodd"/>
<path d="M56.2 111.2l.4 .9h-.7z" fill-rule="evenodd"/>
</g>
<text font-size="29.2" fill="#fff" x="93.6" y="132.2">5</text>
<g font-size="16.7">
<text x="78.5" y="67">EXPECT</text>
<text x="78.2" y="85">DELAYS</text>
<text x="83.7" y="103">UP TO</text>
</g>
<text font-size="15.6" x="76.5" y="150.6">MINUTES</text>
<text font-size="9.7" fill="#231f20" x="175.9" y="166.7">5</text>
<text font-size="9" fill="#231f20" x="114.2" y="115.1">*</text>
<text font-size="7.1" fill="#231f20" x="114.9" y="249.4">INFORMATION SIGN</text>
<g font-size="5.6">
<text x="170.9" y="144.9">EXPECT</text>
<text x="170.7" y="150.9">DELAYS</text>
<text x="172.6" y="156.9">UP TO</text>
</g>
<text font-size="5.5" fill="#231f20" x="178.5" y="274.8">TC2263</text>
<text font-size="5.2" x="170.2" y="172.8">MINUTES</text>
<text font-size="5" fill="#231f20" x="103.3" y="257.5">“EXPECT DELAYS UP TO .... MINUTES”</text>
<g font-size="4.5" fill="#231f20">
<text x="99.1" y="35.6">450</text>
<text x="141.5" y="41">r50</text>
<text x="50.4" y="52">55</text>
<text x="62.8" y="59.1">30</text>
<text x="47.2" y="62.6">80C</text>
<text x="50.4" y="71.5">40</text>
<text x="47.2" y="80.6">80C</text>
<text x="50.4" y="89.5">40</text>
<text x="47.2" y="98.6">80C</text>
<text x="34" y="104.5">750</text>
<text x="50.4" y="108.6">55</text>
<text x="44.9" y="123.3">140E</text>
<text x="50.4" y="137.5">50</text>
<text x="47.2" y="146.6">75C</text>
<text x="62.7" y="152.7">10</text>
<text x="50.4" y="156.6">55</text>
</g>
<g font-size="4.2" fill="#231f20">
<text x="100.6" y="267.2">APPROVED AS OFFICIAL TRAFFIC SIGN</text>
<text x="174.7" y="285.6">A</text>
</g>
<g font-size="3.9" fill="#231f20">
<text x="158.1" y="120">R6-6</text>
<text x="167.9" y="200.8">Example use</text>
<text x="21.6" y="212">Colour Legend</text>
<text x="86.5" y="212">Notes</text>
<text x="27.6" y="220.5">Retroreflective white</text>
<text x="85.9" y="217.7">1.This sign may be used at traffic signals controlling contra flow</text>
<text x="85.9" y="226.3">2. Where possible, this sign should be used in conjunction with</text>
<text x="89.8" y="222">roads, to inform motorists of an expected delay.</text>
<text x="27.6" y="228.8">Black</text>
<text x="89.8" y="230.7">the R6-6 (STOP HERE ON RED SIGNAL). See example use</text>
<text x="85.9" y="235">3. * Insert appropriate maximum delay time. e.g. 5</text>
</g>
<g font-size="3.5" fill="#231f20">
<text x="21.5" y="267.9">Department of Transport and Main Roads</text>
<text x="17.7" y="271.8">Infrastructure Management &amp; Delivery Division</text>
<text x="16.7" y="280.7">Designed</text>
<text x="42.7" y="280.7">Checked</text>
<text x="69.7" y="280.7">Scale</text>
<text x="98.5" y="281.4">PRINCIPAL ENGINEER</text>
<text x="154.7" y="276.1">17/05/17</text>
<text x="157.4" y="281.2">Date</text>
<text x="17" y="284.8">TV 05/17</text>
<text x="42.7" y="284.8">DJ 05/17</text>
<text x="69.7" y="285.2">Not to Scale</text>
<text x="98.5" y="284.8">(Traffic Engineering)</text>
</g>
</svg>
